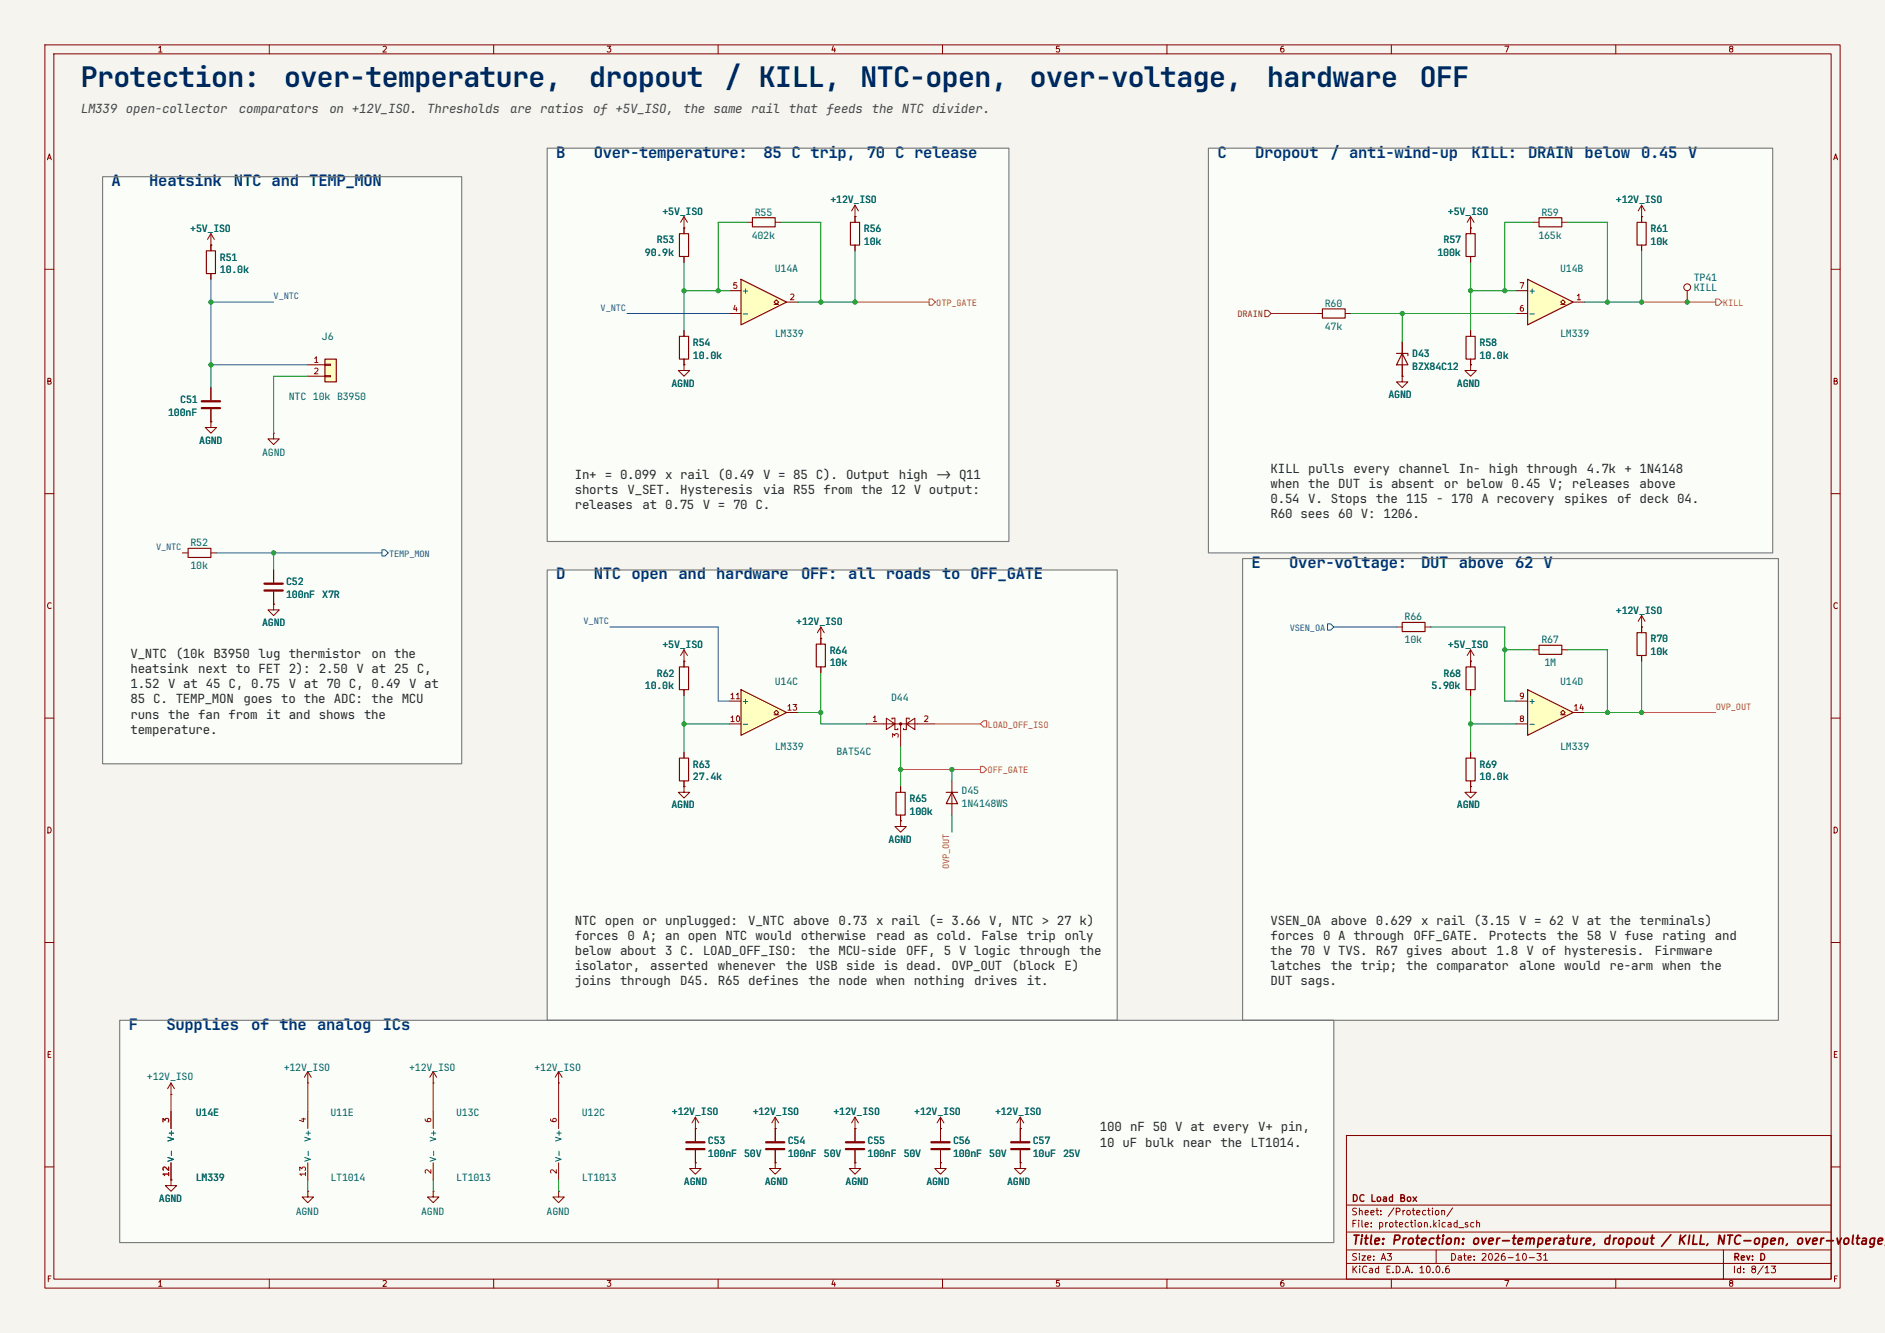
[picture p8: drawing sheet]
<svg xmlns="http://www.w3.org/2000/svg" width="420mm" height="297mm" viewBox="0 0 420 297" stroke-linecap="round" stroke-linejoin="round" font-family="sans-serif">
<path d="M0 0h420v297h-420z" fill="#f5f4ef" stroke="#f5f4ef" stroke-width=".22"/>
<g fill="none" stroke="#840000" stroke-width=".22">
<path d="M10 10h400v277h-400zM12 12h396v273h-396zM60 10v2M110 10v2M160 10v2M210 10v2M260 10v2M310 10v2M360 10v2M10 60h2M408 60h2M10 110h2"/>
<path d="M408 110h2M10 160h2M408 160h2M10 210h2M408 210h2M300 253h108v32h-108zM10 260h2M300 278.5h108M300 274.5h108M300 268.5h108M320 278.5v3M384 278.5v6.5"/>
<path d="M408 260h2M60 285v2M110 285v2M160 285v2M210 285v2M260 285v2M300 281.5h108M310 285v2M360 285v2"/>
</g>
<g fill="#fafdf8">
<path d="M121.9 33h102.9v87.7h-102.9z"/>
<path d="M276.9 124.5h119.3v102.8h-119.3z"/>
<path d="M269.2 33h125.8v90.2h-125.8z"/>
<path d="M26.7 227.3h270.5v49.6h-270.5z"/>
<path d="M22.9 39.4h80v130.8h-80z"/>
<path d="M121.9 127h127v100.3h-127z"/>
</g>
<path d="M151.4 52.1h2v5.1h-2zM167.6 48.5h5.1v2h-5.1zM189.5 49.5h2v5.1h-2zM151.4 74.9h2v5.1h-2zM342.9 143.8h5.1v2h-5.1zM364.7 141h2.1v5.1h-2.1z" fill="none" stroke="#840000" stroke-width=".25"/>
<g fill="none" stroke="#840000" stroke-width=".22">
<path d="M152.4 50.8h.1M152.4 48.3v3.8M152.4 57.2v1.2M152.4 48.3l-.8 1.2M152.4 48.3l.8 1.2M166.4 49.5h1.2M172.7 49.5h1.3M190.5 48.3h.1M190.5 45.7v3.8M190.5 54.6v1.3M190.5 45.7l-.8 1.3M190.5 45.7l.8 1.3"/>
<path d="M152.4 73.7v1.2M152.4 81.3v1.3h1.3l-1.3 1.2-1.3-1.2h1.3M152.4 81.3h.1M152.4 80v1.3M365.8 139.7v1.3M152.4 147.3h.1M152.4 144.8v2.5M152.4 144.8l-.8 1.3M152.4 144.8l.8 1.3M341.6 144.8h1.3M348 144.8h1.2M365.8 146.1v1.2"/>
<path d="M68.6 238.8v2.5M68.6 238.8l-.8 1.2M68.6 238.8l.7 1.2M96.5 238.8v2.5M96.5 238.8l-.7 1.2M96.5 238.8l.8 1.2M124.5 238.8v2.5M124.5 238.8l-.8 1.2M124.5 238.8l.7 1.2M38.1 243.8h.1M38.1 241.3l-.8 1.3M38.1 241.3l.8 1.3"/>
<path d="M38.1 241.3v2.5M68.6 241.3h.1M68.6 247.6v3.9M68.6 259.1v3.8M96.5 241.3h.1M96.5 247.6v3.9M96.5 259.1v3.8M124.5 241.3h.1M124.5 247.6v3.9M124.5 259.1v3.8M154.9 259.1v1.2h1.3l-1.3 1.3-1.2-1.3h1.2M154.9 259.1h.1"/>
<path d="M154.9 251.5h.1M154.9 248.9v5.4M154.9 256.3v2.8M154.9 248.9l-.7 1.3M154.9 248.9l.8 1.3M172.7 259.1v1.2h1.3l-1.3 1.3-1.3-1.3h1.3M172.7 259.1h.1M172.7 251.5h.1M172.7 248.9v5.4M172.7 256.3v2.8M172.7 248.9l-.7 1.3M172.7 248.9l.8 1.3"/>
<path d="M190.5 259.1v1.2h1.3l-1.3 1.3-1.3-1.3h1.3M190.5 259.1h.1M190.5 251.5h.1M190.5 248.9v5.4M190.5 256.3v2.8M190.5 248.9l-.8 1.3M190.5 248.9l.8 1.3M209.5 251.5h.1M209.5 259.1v1.2h1.3l-1.3 1.3-1.2-1.3h1.2M209.5 259.1h.1M209.5 248.9l-.7 1.3M209.5 248.9l.8 1.3"/>
<path d="M209.5 248.9v5.4M209.5 256.3v2.8M227.3 251.5h.1M227.3 259.1v1.2h1.3l-1.3 1.3-1.2-1.3h1.2M227.3 259.1h.1M227.3 248.9v5.4M227.3 256.3v2.8M227.3 248.9l-.7 1.3M227.3 248.9l.8 1.3M38.1 262.9v1.3h1.3l-1.3 1.2-1.3-1.2h1.3M38.1 262.9h.1M68.6 265.4v1.3h1.2l-1.2 1.3-1.3-1.3h1.3"/>
<path d="M68.6 265.4h.1M96.5 265.4v1.3h1.3l-1.3 1.3-1.3-1.3h1.3M96.5 265.4h.1M124.5 265.4v1.3h1.2l-1.2 1.3-1.3-1.3h1.3M124.5 265.4h.1"/>
</g>
<path d="M152.9 254.5h4.1M152.9 256h4.1M170.7 254.5h4.1M170.7 256h4.1M188.5 254.5h4M188.5 256h4M207.5 254.5h4.1M207.5 256h4.1M225.3 254.5h4.1M225.3 256h4.1" fill="none" stroke="#840000" stroke-width=".51"/>
<path d="M340.4 153.7l10.1 5.1-10.1 5z" fill="#ffffc2"/>
<path d="M312.4 138.7h5.1v2h-5.1zM326.6 148.6h2.1v5.1h-2.1zM340.4 153.7l10.1 5.1-10.1 5zM326.6 168.9h2.1v5.1h-2.1z" fill="none" stroke="#840000" stroke-width=".25"/>
<g fill="none" stroke="#840000" stroke-width=".22">
<path d="M47 54.6h.1M47 52.1v2.5M47 52.1l-.8 1.2M47 52.1l.8 1.2M47 94v1.3h1.3l-1.3 1.2-1.3-1.2h1.3M47 94h.1M47 86.4v2.8M47 91.2v2.8M327.7 81.3v1.3h1.2l-1.2 1.2-1.3-1.2h1.3M327.7 81.3h.1M311.1 139.7h1.3M317.5 139.7h1.3"/>
<path d="M365.8 139.7h.1M365.8 137.2l-.8 1.2M365.8 137.2l.7 1.2M365.8 137.2v2.5M327.7 147.3h.1M327.7 144.8l-.8 1.3M327.7 144.8l.7 1.3M327.7 144.8v3.8M327.7 153.7v1.2M337.8 156.2h2.6M347.7 159.3h.5l-.5-.5 .5-.6 .5 .6-.5 .5h.5M350.5 158.8h2.6"/>
<path d="M327.7 175.3v1.2h1.2l-1.2 1.3-1.3-1.3h1.3M327.7 175.3h.1M327.7 167.6v1.3M327.7 174v1.3M337.8 161.3h2.6"/>
</g>
<path d="M45 89.4h4M45 90.9h4" fill="none" stroke="#840000" stroke-width=".51"/>
<path d="M340.4 62.2l10.1 5.1-10.1 5.1z" fill="#ffffc2"/>
<path d="M46 55.9h2v5.1h-2zM326.6 52.1h2.1v5.1h-2.1zM342.9 48.5h5.1v2h-5.1zM364.7 49.5h2.1v5.1h-2.1zM294.6 68.8h5.1v2.1h-5.1zM311.1 78.7h2.6v.5M312.4 78.7l1.3 2.6h-2.6zM326.6 74.9h2.1v5.1h-2.1zM340.4 62.2l10.1 5.1-10.1 5.1zM41.9 122.2h5.1v2h-5.1z" fill="none" stroke="#840000" stroke-width=".25"/>
<g fill="none" stroke="#840000" stroke-width=".22">
<path d="M47 54.6v1.3M327.7 50.8h.1M327.7 48.3v3.8M327.7 57.2v1.2M327.7 48.3l-.8 1.2M327.7 48.3l.7 1.2M341.6 49.5h1.3M348 49.5h1.2M365.8 48.3h.1M365.8 45.7l-.8 1.3M365.8 45.7l.7 1.3M365.8 45.7v3.8"/>
<path d="M365.8 54.6v1.3M47 61v1.2M293.4 69.9h1.2M299.7 69.9h1.3M312.4 76.2v7.6M327.7 73.7v1.2M337.8 69.9h2.6M337.8 64.8h2.6M347.7 67.8h.5l-.5-.5 .5-.5 .5 .5-.5 .5h.5M350.5 67.3h2.6M375.9 64.8v2.5M312.4 83.8v1.3h1.3l-1.3 1.3-1.3-1.3h1.3"/>
<path d="M312.4 83.8h.1M327.7 80v1.3M40.6 123.2h1.3M47 123.2h1.3M61 134.6v1.3h1.2l-1.2 1.3-1.3-1.3h1.3M61 134.6h.1M61 127v2.8M61 131.8v2.8"/>
<circle cx="375.9" cy="64" r=".76"/>
</g>
<path d="M58.9 130h4.1M58.9 131.6h4.1" fill="none" stroke="#840000" stroke-width=".51"/>
<path d="M72.4 80h2.5v5.1h-2.5z" fill="#ffffc2"/>
<path d="M72.4 80h2.5v5.1h-2.5z" fill="none" stroke="#840000" stroke-width=".25"/>
<path d="M61 96.5v1.3h1.2l-1.2 1.3-1.3-1.3h1.3M61 96.5h.1M68.6 81.3h3.8M68.6 83.8h3.8M72.4 81.2h1.3v.2h-1.3zM72.4 83.7h1.3v.2h-1.3z" fill="none" stroke="#840000" stroke-width=".22"/>
<path d="M165.1 62.2l10.2 5.1-10.2 5.1z" fill="#ffffc2"/>
<path d="M165.1 62.2l10.2 5.1-10.2 5.1zM151.4 148.6h2v5.1h-2zM181.9 143.5h2v5.1h-2zM151.4 168.9h2v5.1h-2zM199.6 176.5h2.1v5.1h-2.1zM210.8 176.5h2.6M212.1 176.5l1.3 2.6h-2.6z" fill="none" stroke="#840000" stroke-width=".25"/>
<g fill="none" stroke="#840000" stroke-width=".22">
<path d="M162.6 69.9h2.5M162.6 64.8h2.5M172.5 67.8h.5l-.5-.5 .5-.5 .5 .5-.5 .5h.5M175.3 67.3h2.5M182.9 139.7v3.8M182.9 139.7l-.8 1.3M182.9 139.7l.7 1.3M152.4 147.3v1.3M152.4 153.7v1.2M182.9 142.2h.1M182.9 148.6v1.3M152.4 175.3v1.2h1.3l-1.3 1.3-1.3-1.3h1.3"/>
<path d="M152.4 175.3h.1M152.4 167.6v1.3M152.4 174v1.3M193 161.3h15.3M197.5 160l1.9 1.3-1.9 1.3zM198.8 160.3v-.3h.6v2.6h.6v-.3M200.7 161.3v5.1M200.7 175.3v1.2M201.9 161.3l1.9-1.3v2.6zM202.6 160.3v-.3h-.7v2.6h-.6v-.3M212.1 174v7.6M200.7 182.9v1.3h1.2l-1.2 1.2-1.3-1.2h1.3"/>
<path d="M200.7 182.9h.1M200.7 181.6v1.3M38.1 247.6v3.9M38.1 259.1v3.8"/>
</g>
<circle cx="200.7" cy="161.3" r=".25" fill="#840000" stroke="#840000" stroke-width=".22"/>
<path d="M165.1 153.7l10.2 5.1-10.2 5z" fill="#ffffc2"/>
<path d="M165.1 153.7l10.2 5.1-10.2 5z" fill="none" stroke="#840000" stroke-width=".25"/>
<g fill="none" stroke="#840000" stroke-width=".22">
<path d="M47 54.6h.1M47 54.6v1.3M152.4 50.8h.1M152.4 50.8v1.3M152.4 57.2v1.2M190.5 48.3h.1M190.5 48.3v1.2M190.5 54.6v1.3M327.7 50.8h.1M327.7 50.8v1.3M327.7 57.2v1.2M365.8 48.3h.1"/>
<path d="M365.8 48.3v1.2M365.8 54.6v1.3M47 61v1.2M152.4 73.7v1.2M312.4 76.2v2.5M327.7 73.7v1.2M47 94h.1M47 86.4v2.8M47 91.2v2.8M152.4 81.3h.1M152.4 80v1.3M312.4 83.8h.1"/>
<path d="M312.4 81.3v2.5M327.7 81.3h.1M327.7 80v1.3M61 134.6h.1M61 127v2.8M61 131.8v2.8M365.8 139.7h.1M365.8 139.7v1.3M152.4 147.3h.1M152.4 147.3v1.3M152.4 153.7v1.2M162.6 156.2h2.5"/>
<path d="M172.5 159.3h.5l-.5-.5 .5-.6 .5 .6-.5 .5h.5M175.3 158.8h2.5M182.9 142.2h.1M182.9 142.2v1.3M182.9 148.6v1.3M327.7 147.3h.1M327.7 147.3v1.3M327.7 153.7v1.2M365.8 146.1v1.2M152.4 175.3h.1M152.4 167.6v1.3M152.4 174v1.3"/>
<path d="M162.6 161.3h2.5M200.7 175.3v1.2M327.7 175.3h.1M327.7 167.6v1.3M327.7 174v1.3M200.7 182.9h.1M200.7 181.6v1.3M38.1 247.6v3.9M38.1 259.1v3.8M154.9 259.1h.1M154.9 251.5h.1M154.9 251.5v2.8"/>
<path d="M154.9 256.3v2.8M172.7 259.1h.1M172.7 251.5h.1M172.7 251.5v2.8M172.7 256.3v2.8M190.5 259.1h.1M190.5 251.5h.1M190.5 251.5v2.8M190.5 256.3v2.8M209.5 251.5h.1M209.5 259.1h.1M209.5 251.5v2.8"/>
<path d="M209.5 256.3v2.8M227.3 251.5h.1M227.3 259.1h.1M227.3 251.5v2.8M227.3 256.3v2.8M38.1 262.9h.1"/>
</g>
<path d="M190.5 67.3h16.5M207 66.6h.7l.7 .7-.7 .7h-.7zM365.8 67.3h16.5M382.3 66.6h.7l.7 .7-.7 .7h-.7zM365.8 158.8h16.5M200.7 171.5h17.7M208.3 161.3h10.1M218.4 161.3l.7-.7h.7v1.4h-.7zM218.4 170.8h.7l.7 .7-.7 .6h-.7z" fill="none" stroke="#dc6e00" stroke-width=".22"/>
<path d="M47 62.2v19.1h21.6M47 67.3h14M139.7 69.9h22.9M48.3 123.2h36.8M85.1 122.5h.7l.7 .7-.7 .7h-.7zM135.9 139.7h24.1v16.5h2.6M295.8 139h.7l.7 .7-.7 .7h-.7zM297.2 139.7h13.9" fill="none" stroke="#0050c8" stroke-width=".22"/>
<path d="M281.8 69.1h.7l.7 .8-.7 .7h-.7zM283.2 69.9h10.2" fill="none" stroke="#8c4600" stroke-width=".22"/>
<g fill="none" stroke="#009600" stroke-width=".22">
<path d="M152.4 58.4v15.3M166.4 49.5h-6.4v15.3M174 49.5h8.9v17.8M190.5 55.9v11.4h-12.7M327.7 58.4v15.3M341.6 49.5h-6.3v15.3M349.2 49.5h8.9v17.8M365.8 55.9v11.4h-12.7M152.4 64.8h10.2M301 69.9h36.8M312.4 69.9v6.3M327.7 64.8h10.1"/>
<path d="M47 81.3v5.1M68.6 83.8h-7.6v12.7M61 123.2v3.8M318.8 139.7h16.5v16.5h2.5M152.4 154.9v12.7M177.8 158.8h5.1M182.9 149.9v11.4h10.1M327.7 154.9v12.7M335.3 144.8h6.3M349.2 144.8h8.9v14M365.8 147.3v11.5h-12.7M152.4 161.3h10.2"/>
<path d="M200.7 166.4v8.9M212.1 171.5v2.5M327.7 161.3h10.1M212.1 181.6v3.8M68.6 262.9v2.5M96.5 262.9v2.5M124.5 262.9v2.5"/>
</g>
<path d="M38.1 243.8v3.8M68.6 241.3v6.3M96.5 241.3v6.3M124.5 241.3v6.3" fill="none" stroke="#be0000" stroke-width=".22"/>
<path d="M22.9 39.4h80v130.8h-80zM121.9 33h102.9v87.7h-102.9zM269.2 33h125.8v90.2h-125.8zM121.9 127h127v100.3h-127zM276.9 124.5h119.3v102.8h-119.3zM26.7 227.3h270.5v49.6h-270.5z" fill="none" stroke="#787878" stroke-width=".25"/>
<g fill="#009600" stroke="#009600" stroke-width=".22">
<circle cx="365.8" cy="67.3" r=".46"/>
<circle cx="375.9" cy="67.3" r=".46"/>
<circle cx="335.3" cy="64.8" r=".46"/>
<circle cx="358.1" cy="67.3" r=".46"/>
<circle cx="152.4" cy="161.3" r=".46"/>
<circle cx="212.1" cy="171.5" r=".46"/>
<circle cx="47" cy="67.3" r=".46"/>
<circle cx="47" cy="81.3" r=".46"/>
<circle cx="61" cy="123.2" r=".46"/>
<circle cx="182.9" cy="158.8" r=".46"/>
<circle cx="182.9" cy="67.3" r=".46"/>
<circle cx="190.5" cy="67.3" r=".46"/>
<circle cx="200.7" cy="171.5" r=".46"/>
<circle cx="312.4" cy="69.9" r=".46"/>
<circle cx="327.7" cy="64.8" r=".46"/>
<circle cx="358.1" cy="158.8" r=".46"/>
<circle cx="365.8" cy="158.8" r=".46"/>
<circle cx="335.3" cy="144.8" r=".46"/>
<circle cx="327.7" cy="161.3" r=".46"/>
<circle cx="160" cy="64.8" r=".46"/>
<circle cx="152.4" cy="64.8" r=".46"/>
</g>
<g font-size="6.3" fill="#00285a">
<text x="18" y="19.5">Protection:</text>
<text x="63.3" y="19.5">over-temperature,</text>
<text x="131.3" y="19.5">dropout</text>
<text x="161.5" y="19.5">/ KILL,</text>
<text x="191.7" y="19.5">NTC-open,</text>
<text x="229.5" y="19.5">over-voltage,</text>
<text x="282.4" y="19.5">hardware</text>
<text x="316.3" y="19.5">OFF</text>
</g>
<g font-size="3.5" fill="#003278">
<text x="123.9" y="35.1">B</text>
<text x="132.3" y="35.1">Over-temperature:</text>
<text x="170.1" y="35.1">85 C trip,</text>
<text x="193.2" y="35.1">70 C release</text>
<text x="271.2" y="35.1">C</text>
<text x="279.6" y="35.1">Dropout</text>
<text x="296.4" y="35.1">/ anti-wind-up</text>
<text x="327.9" y="35.1">KILL:</text>
<text x="340.5" y="35.1">DRAIN</text>
<text x="353.1" y="35.1">below</text>
<text x="365.7" y="35.1">0.45 V</text>
<text x="24.9" y="41.4">A</text>
<text x="33.3" y="41.4">Heatsink</text>
<text x="52.1" y="41.4">NTC and TEMP_MON</text>
<text x="123.9" y="129.1">D</text>
<text x="132.3" y="129.1">NTC open and hardware</text>
<text x="178.5" y="129.1">OFF: all roads</text>
<text x="209.9" y="129.1">to OFF_GATE</text>
<text x="278.9" y="126.5">E</text>
<text x="287.3" y="126.5">Over-voltage:</text>
<text x="316.6" y="126.5">DUT above</text>
<text x="337.6" y="126.5">62 V</text>
<text x="28.7" y="229.4">F</text>
<text x="37.1" y="229.4">Supplies</text>
<text x="55.9" y="229.4">of the analog</text>
<text x="85.3" y="229.4">ICs</text>
</g>
<g font-size="2.8" fill="#464646">
<text x="18" y="25.2">LM339</text>
<text x="28.1" y="25.2">open-collector</text>
<text x="53.2" y="25.2">comparators</text>
<text x="73.4" y="25.2">on +12V_ISO.</text>
<text x="95.2" y="25.2">Thresholds</text>
<text x="113.7" y="25.2">are ratios</text>
<text x="132.1" y="25.2">of +5V_ISO,</text>
<text x="152.3" y="25.2">the same rail that feeds</text>
<text x="194.2" y="25.2">the NTC divider.</text>
</g>
<g font-size="2.8" fill="#282828">
<text x="128.1" y="106.7">In+ = 0.099</text>
<text x="148.2" y="106.7">x rail (0.49</text>
<text x="170" y="106.7">V = 85 C). Output</text>
<text x="200.3" y="106.7">high -&gt;Q11</text>
<text x="283.1" y="105.4">KILL pulls</text>
<text x="301.5" y="105.4">every</text>
<text x="311.6" y="105.4">channel</text>
<text x="325" y="105.4">In- high through</text>
<text x="353.6" y="105.4">4.7k + 1N4148</text>
<text x="128.1" y="110.1">shorts</text>
<text x="128.1" y="113.5">releases</text>
<text x="139.8" y="110.1">V_SET.</text>
<text x="143.2" y="113.5">at 0.75 V = 70 C.</text>
<text x="151.6" y="110.1">Hysteresis</text>
<text x="170" y="110.1">via R55 from the 12 V output:</text>
<text x="283.1" y="108.7">when the DUT is absent</text>
<text x="283.1" y="112.1">0.54 V. Stops</text>
<text x="306.6" y="112.1">the 115 - 170 A recovery</text>
<text x="321.7" y="108.7">or below</text>
<text x="336.8" y="108.7">0.45 V; releases</text>
<text x="348.5" y="112.1">spikes</text>
<text x="360.3" y="112.1">of deck 04.</text>
<text x="365.3" y="108.7">above</text>
<text x="283.1" y="115.5">R60 sees 60 V: 1206.</text>
<text x="29.1" y="146.7">V_NTC</text>
<text x="39.2" y="146.7">(10k B3950</text>
<text x="57.6" y="146.7">lug thermistor</text>
<text x="82.8" y="146.7">on the</text>
<text x="29.1" y="150">heatsink</text>
<text x="29.1" y="153.4">1.52 V at 45 C, 0.75 V at 70 C, 0.49 V at</text>
<text x="44.2" y="150">next to FET 2): 2.50 V at 25 C,</text>
<text x="29.1" y="156.7">85 C. TEMP_MON</text>
<text x="29.1" y="160.1">runs the fan from it and shows</text>
<text x="54.3" y="156.7">goes to the ADC: the MCU</text>
<text x="81.1" y="160.1">the</text>
<text x="29.1" y="163.5">temperature.</text>
<text x="128.1" y="206">NTC open or unplugged:</text>
<text x="128.1" y="209.4">forces</text>
<text x="139.8" y="209.4">0 A; an open NTC would</text>
<text x="166.7" y="206">V_NTC</text>
<text x="176.8" y="206">above</text>
<text x="178.4" y="209.4">otherwise</text>
<text x="186.8" y="206">0.73 x rail (= 3.66 V, NTC &gt; 27 k)</text>
<text x="195.2" y="209.4">read as cold.</text>
<text x="218.7" y="209.4">False</text>
<text x="228.8" y="209.4">trip only</text>
<text x="283.1" y="206">VSEN_OA</text>
<text x="283.1" y="209.4">forces</text>
<text x="294.8" y="209.4">0 A through</text>
<text x="296.5" y="206">above</text>
<text x="306.6" y="206">0.629</text>
<text x="315" y="209.4">OFF_GATE.</text>
<text x="316.6" y="206">x rail (3.15</text>
<text x="331.8" y="209.4">Protects</text>
<text x="338.5" y="206">V = 62 V at the terminals)</text>
<text x="346.9" y="209.4">the 58 V fuse rating</text>
<text x="382.1" y="209.4">and</text>
<text x="128.1" y="212.7">below</text>
<text x="138.2" y="212.7">about</text>
<text x="148.2" y="212.7">3 C. LOAD_OFF_ISO:</text>
<text x="180.1" y="212.7">the MCU-side</text>
<text x="201.9" y="212.7">OFF, 5 V logic</text>
<text x="227.1" y="212.7">through</text>
<text x="240.5" y="212.7">the</text>
<text x="283.1" y="212.7">the 70 V TVS. R67 gives</text>
<text x="323.4" y="212.7">about</text>
<text x="333.4" y="212.7">1.8 V of hysteresis.</text>
<text x="368.7" y="212.7">Firmware</text>
<text x="128.1" y="216.1">isolator,</text>
<text x="128.1" y="219.5">joins</text>
<text x="138.2" y="219.5">through</text>
<text x="144.9" y="216.1">asserted</text>
<text x="151.6" y="219.5">D45. R65 defines</text>
<text x="160" y="216.1">whenever</text>
<text x="175.1" y="216.1">the USB side is dead.</text>
<text x="180.1" y="219.5">the node when nothing</text>
<text x="212" y="216.1">OVP_OUT</text>
<text x="217" y="219.5">drives</text>
<text x="225.4" y="216.1">(block</text>
<text x="228.8" y="219.5">it.</text>
<text x="237.2" y="216.1">E)</text>
<text x="283.1" y="216.1">latches</text>
<text x="283.1" y="219.5">DUT sags.</text>
<text x="296.5" y="216.1">the trip;</text>
<text x="313.3" y="216.1">the comparator</text>
<text x="338.5" y="216.1">alone</text>
<text x="348.5" y="216.1">would</text>
<text x="358.6" y="216.1">re-arm</text>
<text x="370.4" y="216.1">when the</text>
<text x="245.1" y="252.1">100 nF 50 V at every</text>
<text x="245.1" y="255.5">10 uF bulk near the LT1014.</text>
<text x="280.3" y="252.1">V+ pin,</text>
</g>
<g font-size="2.2" fill="#006464">
<text x="147.6" y="47.8">+5V_ISO</text>
<text x="185" y="45.3">+12V_ISO</text>
<text x="322.6" y="47.8">+5V_ISO</text>
<text x="360" y="45.3">+12V_ISO</text>
<text x="42.4" y="51.6">+5V_ISO</text>
<text x="167.5" y="53.2">402k</text>
<text x="168.2" y="48.1">R55</text>
<text x="192.5" y="51.7">R56</text>
<text x="342.8" y="53.2">165k</text>
<text x="343.4" y="48.1">R59</text>
<text x="367.8" y="51.7">R61</text>
<text x="49" y="58.1">R51</text>
<text x="143.7" y="57">90.9k</text>
<text x="146.4" y="54.2">R53</text>
<text x="192.5" y="54.5">10k</text>
<text x="320.3" y="57">100k</text>
<text x="321.6" y="54.2">R57</text>
<text x="367.8" y="54.5">10k</text>
<text x="49" y="60.9">10.0k</text>
<text x="172.6" y="60.7">U14A</text>
<text x="347.6" y="60.7">U14B</text>
<text x="377.4" y="62.7">TP41</text>
<text x="377.4" y="64.9">KILL</text>
<text x="295.2" y="68.4">R60</text>
<text x="71.7" y="75.7">J6</text>
<text x="154.4" y="77.1">R54</text>
<text x="172.6" y="75.1">LM339</text>
<text x="295.2" y="73.5">47k</text>
<text x="329.7" y="77.1">R58</text>
<text x="347.6" y="75.1">LM339</text>
<text x="154.4" y="79.9">10.0k</text>
<text x="314.7" y="82.4">BZX84C12</text>
<text x="314.7" y="79.6">D43</text>
<text x="329.7" y="79.9">10.0k</text>
<text x="40.2" y="89.8">C51</text>
<text x="64.4" y="89.2">NTC 10k B3950</text>
<text x="149.6" y="86.1">AGND</text>
<text x="309.4" y="88.7">AGND</text>
<text x="324.6" y="86.1">AGND</text>
<text x="37.5" y="92.6">100nF</text>
<text x="44.4" y="98.8">AGND</text>
<text x="58.4" y="101.6">AGND</text>
<text x="42.4" y="121.7">R52</text>
<text x="42.4" y="126.8">10k</text>
<text x="63.8" y="130.4">C52</text>
<text x="63.8" y="133.2">100nF</text>
<text x="71.8" y="133.2">X7R</text>
<text x="360" y="136.7">+12V_ISO</text>
<text x="58.4" y="139.5">AGND</text>
<text x="177.4" y="139.3">+12V_ISO</text>
<text x="312.9" y="138.2">R66</text>
<text x="312.9" y="143.3">10k</text>
<text x="343.4" y="143.3">R67</text>
<text x="367.8" y="143.1">R70</text>
<text x="147.6" y="144.4">+5V_ISO</text>
<text x="184.9" y="145.7">R64</text>
<text x="184.9" y="148.5">10k</text>
<text x="322.6" y="144.4">+5V_ISO</text>
<text x="344.1" y="148.4">1M</text>
<text x="367.8" y="145.9">10k</text>
<text x="143.7" y="153.6">10.0k</text>
<text x="146.4" y="150.8">R62</text>
<text x="172.6" y="152.7">U14C</text>
<text x="318.9" y="153.6">5.90k</text>
<text x="321.6" y="150.8">R68</text>
<text x="347.6" y="152.7">U14D</text>
<text x="198.5" y="156.3">D44</text>
<text x="172.6" y="167.1">LM339</text>
<text x="347.6" y="167.1">LM339</text>
<text x="154.4" y="173.9">27.4k</text>
<text x="154.4" y="171.1">R63</text>
<text x="186.4" y="168.3">BAT54C</text>
<text x="329.7" y="173.9">10.0k</text>
<text x="329.7" y="171.1">R69</text>
<text x="202.7" y="178.7">R65</text>
<text x="214.3" y="179.8">1N4148WS</text>
<text x="214.3" y="177">D45</text>
<text x="149.6" y="180.1">AGND</text>
<text x="202.7" y="181.5">100k</text>
<text x="324.6" y="180.1">AGND</text>
<text x="198" y="187.7">AGND</text>
<text x="63.2" y="238.7">+12V_ISO</text>
<text x="91.1" y="238.7">+12V_ISO</text>
<text x="119.1" y="238.7">+12V_ISO</text>
<text x="32.7" y="240.7">+12V_ISO</text>
<text x="43.6" y="248.7">U14E</text>
<text x="73.6" y="248.7">U11E</text>
<text x="101.6" y="248.7">U13C</text>
<text x="129.6" y="248.7">U12C</text>
<text x="149.7" y="248.5">+12V_ISO</text>
<text x="167.7" y="248.5">+12V_ISO</text>
<text x="185.7" y="248.5">+12V_ISO</text>
<text x="203.7" y="248.5">+12V_ISO</text>
<text x="221.7" y="248.5">+12V_ISO</text>
<text x="157.7" y="257.7">100nF</text>
<text x="157.7" y="254.9">C53</text>
<text x="165.8" y="257.7">50V</text>
<text x="175.5" y="257.7">100nF</text>
<text x="175.5" y="254.9">C54</text>
<text x="183.6" y="257.7">50V</text>
<text x="193.3" y="257.7">100nF</text>
<text x="193.3" y="254.9">C55</text>
<text x="201.4" y="257.7">50V</text>
<text x="212.3" y="257.7">100nF</text>
<text x="212.3" y="254.9">C56</text>
<text x="220.4" y="257.7">50V</text>
<text x="230.1" y="257.7">10uF 25V</text>
<text x="230.1" y="254.9">C57</text>
<text x="43.6" y="263.1">LM339</text>
<text x="73.6" y="263.1">LT1014</text>
<text x="101.6" y="263.1">LT1013</text>
<text x="129.6" y="263.1">LT1013</text>
<text x="152.4" y="263.9">AGND</text>
<text x="170.4" y="263.9">AGND</text>
<text x="188.4" y="263.9">AGND</text>
<text x="206.4" y="263.9">AGND</text>
<text x="224.4" y="263.9">AGND</text>
<text x="35.4" y="267.7">AGND</text>
<text x="65.9" y="270.7">AGND</text>
<text x="93.8" y="270.7">AGND</text>
<text x="121.8" y="270.7">AGND</text>
</g>
<text font-size="2" fill="#840000" x="301" y="277.8">Title: Protection: over-temperature, dropout / KILL, NTC-open, over-voltage,</text>
<g font-size="1.9" fill="#0050c8">
<text x="61" y="66.7">V_NTC</text>
<text x="133.8" y="69.2">V_NTC</text>
<text x="34.8" y="122.6">V_NTC</text>
<text x="86.7" y="124">TEMP_MON</text>
<text x="130" y="139.1">V_NTC</text>
<text x="287.3" y="140.5">VSEN_OA</text>
</g>
<g font-size="1.9" fill="#dc6e00">
<text x="208.6" y="68.1">OTP_GATE</text>
<text x="383.9" y="68.1">KILL</text>
<text x="382.3" y="158.1">OVP_OUT</text>
<text x="220.1" y="162.1">LOAD_OFF_ISO</text>
<text x="220.1" y="172.3">OFF_GATE</text>
<text x="211.5" y="193.6" transform="rotate(-90 211.5 193.6)">OVP_OUT</text>
</g>
<text font-size="1.9" fill="#8c4600" x="275.7" y="70.7">DRAIN</text>
<g font-size="1.5" fill="#840000">
<text x="301" y="268.1">DC Load Box</text>
<text x="300.9" y="273.8">File: protection.kicad_sch</text>
<text x="300.9" y="271.1">Sheet: /Protection/</text>
<text x="300.9" y="281.2">Size: A3</text>
<text x="322.9" y="281.2">Date: 2026-10-31</text>
<text x="386" y="281.2">Rev: D</text>
<text x="300.9" y="284">KiCad E.D.A. 10.0.6</text>
<text x="385.9" y="284">Id: 8/13</text>
</g>
<g font-size="1.3" fill="#840000">
<text x="35" y="12">1</text>
<text x="85" y="12">2</text>
<text x="135" y="12">3</text>
<text x="185" y="12">4</text>
<text x="235" y="12">5</text>
<text x="285" y="12">6</text>
<text x="335" y="12">7</text>
<text x="385" y="12">8</text>
<text x="10.3" y="36">A</text>
<text x="408.3" y="36">A</text>
<text x="10.2" y="86">B</text>
<text x="408.2" y="86">B</text>
<text x="10.2" y="136">C</text>
<text x="408.2" y="136">C</text>
<text x="10.2" y="186">D</text>
<text x="408.2" y="186">D</text>
<text x="10.3" y="236">E</text>
<text x="408.3" y="236">E</text>
<text x="10.3" y="286">F</text>
<text x="35" y="287">1</text>
<text x="85" y="287">2</text>
<text x="135" y="287">3</text>
<text x="185" y="287">4</text>
<text x="235" y="287">5</text>
<text x="285" y="287">6</text>
<text x="335" y="287">7</text>
<text x="385" y="287">8</text>
<text x="408.3" y="286">F</text>
</g>
<g font-size="1.3" fill="#a90000">
<text x="163.1" y="64.6">5</text>
<text x="338.4" y="64.6">7</text>
<text x="163.1" y="69.7">4</text>
<text x="175.8" y="67.2">2</text>
<text x="338.4" y="69.7">6</text>
<text x="351.1" y="67.2">1</text>
<text x="69.8" y="81.1">1</text>
<text x="69.8" y="83.7">2</text>
<text x="162.5" y="161.2">10</text>
<text x="162.5" y="156.1">11</text>
<text x="175.2" y="158.6">13</text>
<text x="194.2" y="161.2">1</text>
<text x="205.6" y="161.2">2</text>
<text x="338.4" y="161.2">8</text>
<text x="338.4" y="156.1">9</text>
<text x="350.5" y="158.6">14</text>
<text x="200.5" y="164.6" transform="rotate(-90 200.5 164.6)">3</text>
<text x="38" y="250.3" transform="rotate(-90 38 250.3)">3</text>
<text x="68.4" y="250.3" transform="rotate(-90 68.4 250.3)">4</text>
<text x="96.4" y="250.3" transform="rotate(-90 96.4 250.3)">6</text>
<text x="124.3" y="250.3" transform="rotate(-90 124.3 250.3)">6</text>
<text x="38" y="262.3" transform="rotate(-90 38 262.3)">12</text>
<text x="68.4" y="262.3" transform="rotate(-90 68.4 262.3)">13</text>
<text x="96.4" y="261.7" transform="rotate(-90 96.4 261.7)">2</text>
<text x="124.3" y="261.7" transform="rotate(-90 124.3 261.7)">2</text>
</g>
<g font-size="1.3" fill="#006464">
<text x="165.2" y="65.7">+</text>
<text x="340.5" y="65.7">+</text>
<text x="165.2" y="70.8">-</text>
<text x="340.5" y="70.8">-</text>
<text x="165.2" y="157.2">+</text>
<text x="340.5" y="157.2">+</text>
<text x="165.2" y="162.3">-</text>
<text x="340.5" y="162.3">-</text>
<text x="39.1" y="254.5" transform="rotate(-90 39.1 254.5)">V+</text>
<text x="69.5" y="254.5" transform="rotate(-90 69.5 254.5)">V+</text>
<text x="97.5" y="254.5" transform="rotate(-90 97.5 254.5)">V+</text>
<text x="125.4" y="254.5" transform="rotate(-90 125.4 254.5)">V+</text>
<text x="39.1" y="259" transform="rotate(-90 39.1 259)">V-</text>
<text x="69.5" y="259" transform="rotate(-90 69.5 259)">V-</text>
<text x="97.5" y="259" transform="rotate(-90 97.5 259)">V-</text>
<text x="125.4" y="259" transform="rotate(-90 125.4 259)">V-</text>
</g>
</svg>
